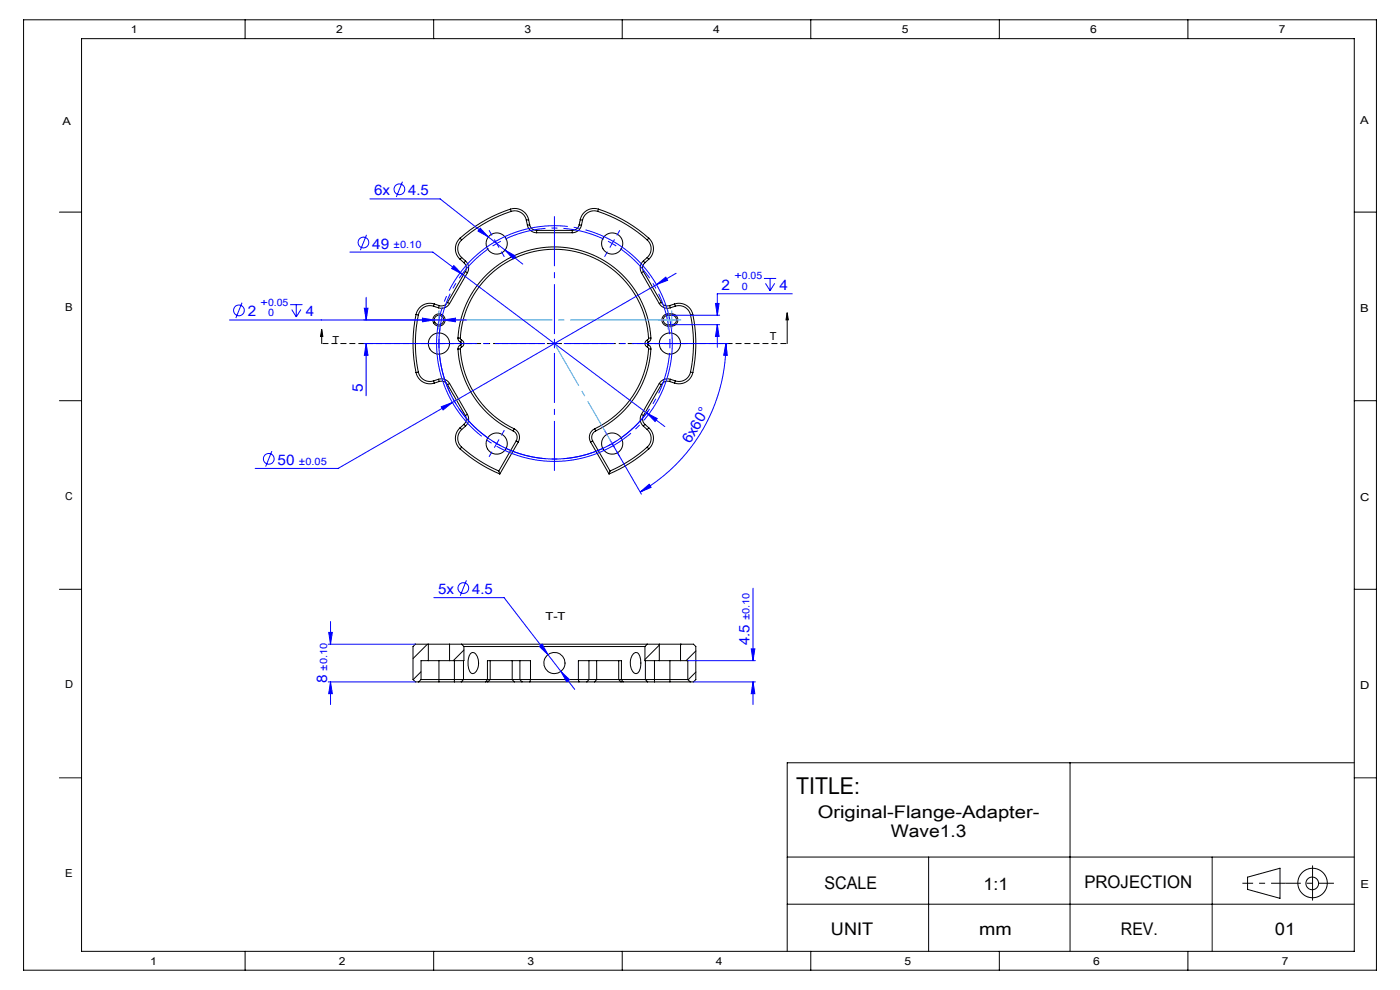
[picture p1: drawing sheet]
<svg xmlns="http://www.w3.org/2000/svg" width="297mm" height="210mm" viewBox="0 0 297 210" stroke-linecap="round" stroke-linejoin="round" font-family="sans-serif">
<g fill="none" stroke="#000" stroke-width=".21">
<path d="M5 4.2h287v201.6h-287zM17.3 8.2h270v193.6h-270zM52 4.2v4M92 4.2v4M132 4.2v4M172 4.2v4M212 4.2v4M252 4.2v4M12.6 45h4.7M97.6 50.5a3 3 0 0 0 0 4.5M97.6 50.5l.3 .4M97.6 55l.8 .7"/>
<path d="M97.9 50.9a2.5 2.5 0 0 0 0 3.7M97.9 54.6l.9 .8M97.9 54.6l-.3 .4M98.4 55.7a1.5 1.5 0 0 1 .3 1.9M98.7 57.6l-3.8 6.5M98.7 57.6l.5 .2M98.8 55.4a2 2 0 0 1 .4 2.4M98.8 55.4l-.4 .3M99.2 57.8l-3.8 6.6M108.3 44.4a30 30 0 0 0-10.7 6.1M108.3 44.4a3 3 0 0 1 3.8 2.2M108.3 44.4l.1 .4"/>
<path d="M108.4 44.8a29.5 29.5 0 0 0-10.5 6.1M108.4 44.8a2.5 2.5 0 0 1 3.3 1.9M111.7 46.7l.2 1.1M111.9 47.8a2 2 0 0 0 1.9 1.6M112.1 46.6l-.4 .1M112.1 46.6l.3 1.1M112.4 47.7a1.5 1.5 0 0 0 1.4 1.2M112.4 47.7l-.5 .1M113.8 49.4h7.6M113.8 48.9v.5M113.8 48.9h7.6M121.4 48.9v.5"/>
<path d="M122.9 47.7a1.5 1.5 0 0 1-1.5 1.2M122.9 47.7l.5 .1M123.1 46.6l.5 .1M123.1 46.6l-.2 1.1M123.4 47.8a2 2 0 0 1-2 1.6M123.6 46.7l-.2 1.1M126.8 44.8a2.5 2.5 0 0 0-3.2 1.9M126.8 44.8a29.5 29.5 0 0 1 10.5 6.1M127 44.4a3 3 0 0 0-3.9 2.2M127 44.4a30 30 0 0 1 10.6 6.1M127 44.4l-.2 .4M136.1 57.8l3.8 6.6"/>
<path d="M136.5 55.4a2 2 0 0 0-.4 2.4M136.5 55.4l.3 .3M136.5 57.6l-.4 .2M136.5 57.6l3.8 6.5M136.8 55.7a1.5 1.5 0 0 0-.3 1.9M137.3 54.6l-.8 .8M137.3 54.6l.3 .4M137.3 50.9a2.5 2.5 0 0 1 0 3.7M137.6 55l-.8 .7M137.6 50.5a3 3 0 0 1 0 4.5M137.6 50.5l-.3 .4M287.3 45h4.7"/>
<path d="M68.2 69.9l.3 1.5h-.5zM68.2 69.9v3M88.3 66.7a30 30 0 0 0 0 12.3M88.3 79a3 3 0 0 0 3.8 2.3M88.3 66.7l.4 .1M88.7 78.9a2.5 2.5 0 0 0 3.3 1.9M88.7 66.8a29.5 29.5 0 0 0 0 12.1M88.7 78.9l-.4 .1M92 65a2.5 2.5 0 0 0-3.3 1.8M92 65l1 .3M92.1 64.5a3 3 0 0 0-3.8 2.2M92.1 64.5l-.1 .5"/>
<path d="M92.1 64.5l1.1 .3M93.2 64.8l-.2 .5M94.9 64.1a1.5 1.5 0 0 1-1.7 .7M94.9 64.1l.5 .3M95.4 64.4a2 2 0 0 1-2.4 .9M97.2 71.7a20.5 20.5 0 0 1 20.4-19.3 20.5 20.5 0 0 1 20.5 19.3M97.2 71.7a.9 .9 0 0 0 .5 .9M97.2 74a20.5 20.5 0 0 0 11.7 17.4M97.2 71.7h.5M97.7 71.7a20 20 0 0 1 19.9-18.8 20 20 0 0 1 20 18.8M97.7 74a20 20 0 0 0 11.4 17M97.7 71.7l.2 .4"/>
<path d="M97.7 74h-.5M97.7 72.6a.3 .3 0 0 1 .2 .3 .3 .3 0 0 1-.2 .3M97.7 73.2a.9 .9 0 0 0-.5 .8M97.7 73.2l.2 .4M97.9 72.1a.8 .8 0 0 1 .5 .8 .8 .8 0 0 1-.5 .7M97.9 73.6l-.2 .4M97.9 72.1l-.2 .5M137.3 72.1a.8 .8 0 0 0-.5 .8 .8 .8 0 0 0 .5 .7M137.3 73.6l.3 .4M137.3 72.1l.2 .5M137.5 73.2a.9 .9 0 0 1 .6 .8M137.5 72.6a.3 .3 0 0 0-.2 .3 .3 .3 0 0 0 .2 .3"/>
<path d="M137.5 73.2l-.2 .4M137.6 74a20 20 0 0 1-11.4 17M137.6 71.7l-.3 .4M137.6 74h.5M138.1 74a20.5 20.5 0 0 1-11.7 17.4M138.1 71.7a.9 .9 0 0 1-.6 .9M138.1 71.7h-.5M139.9 64.4a2 2 0 0 0 2.3 .9M140.3 64.1a1.5 1.5 0 0 0 1.8 .7M140.3 64.1l-.4 .3M141.7 66.6a1.3 1.3 0 0 0-1.3 1.3 1.3 1.3 0 0 0 1.3 1.3M141.7 66.9a1 1 0 0 0-1 1 1 1 0 0 0 1 1"/>
<path d="M141.7 69.2h.8M141.7 66.6h.8M141.7 66.6v.3M141.7 68.9v.3M141.7 66.9h.8M141.7 68.9h.8M142.1 64.8l.1 .5M142.5 66.6a1.3 1.3 0 0 1 1.3 1.3 1.3 1.3 0 0 1-1.3 1.3M142.5 66.9a1 1 0 0 1 1 1 1 1 0 0 1-1 1M142.5 66.6v.3M142.5 68.9v.3M143.1 64.5a3 3 0 0 1 3.9 2.2"/>
<path d="M143.1 64.5l-1 .3M143.1 64.5l.2 .5M143.3 65a2.5 2.5 0 0 1 3.2 1.8M143.3 65l-1.1 .3M146.5 66.8a29.5 29.5 0 0 1 0 12.1M146.5 78.9a2.5 2.5 0 0 1-3.2 1.9M146.5 78.9l.5 .1M147 66.7a30 30 0 0 1 0 12.3M147 79a3 3 0 0 1-3.9 2.3M147 66.7l-.5 .1M167 66.4l.2 1.5h-.5zM167 66.4v6.5"/>
<path d="M12.6 85h4.7M92 80.8l.1 .5M93 80.4a2 2 0 0 1 2.4 .9M93 80.4l-1 .4M93 80.4l.2 .5M93.2 80.9a1.5 1.5 0 0 1 1.7 .7M93.2 80.9l-1.1 .4M94.9 81.6l3.8 6.5M95.4 81.3l3.8 6.6M95.4 81.3l-.5 .3M97.6 95.2a30 30 0 0 0 8.4 5.3M97.6 90.7a3 3 0 0 0 0 4.5"/>
<path d="M97.6 90.7l.3 .4M97.9 94.8a29.5 29.5 0 0 0 7.9 5.1M97.9 94.8l-.3 .4M97.9 91.1a2.5 2.5 0 0 0 0 3.7M98.4 90l.4 .4M98.4 90l-.8 .7M98.7 88.1a1.5 1.5 0 0 1-.3 1.9M98.8 90.4l-.9 .7M99.2 87.9a2 2 0 0 1-.4 2.5M99.2 87.9l-.5 .2M105.8 99.9l.2 .6M108.9 91.4a1.5 1.5 0 0 1 .6 2.1"/>
<path d="M109.1 91a2 2 0 0 1 .8 2.8M109.1 91l-.2 .4M109.5 93.5l-3.7 6.4M109.5 93.5l.4 .3M109.9 93.8l-3.9 6.7M125.3 93.8l3.9 6.7M125.7 93.5l3.7 6.4M125.7 93.5l-.4 .3M126.2 91a2 2 0 0 0-.9 2.8M126.2 91l.2 .4M126.4 91.4a1.5 1.5 0 0 0-.7 2.1M129.4 99.9l-.2 .6"/>
<path d="M136.1 87.9a2 2 0 0 0 .4 2.5M136.1 87.9l.4 .2M136.5 90.4l.8 .7M136.5 88.1a1.5 1.5 0 0 0 .3 1.9M136.8 90l-.3 .4M136.8 90l.8 .7M137.3 91.1a2.5 2.5 0 0 1 0 3.7M137.3 94.8a29.5 29.5 0 0 1-7.9 5.1M137.3 94.8l.3 .4M137.6 90.7a3 3 0 0 1 0 4.5M137.6 90.7l-.3 .4M137.6 95.2a30 30 0 0 1-8.4 5.3"/>
<path d="M139.9 81.3l-3.8 6.6M139.9 81.3l.4 .3M140.3 81.6l-3.8 6.5M142.1 80.9a1.5 1.5 0 0 0-1.8 .7M142.1 80.9l1 .4M142.2 80.4a2 2 0 0 0-2.3 .9M142.2 80.4l1.1 .4M142.2 80.4l-.1 .5M143.3 80.8l-.2 .5M287.3 85h4.7M12.6 125h4.7M90.7 136.6l-3.1 3.1"/>
<path d="M90.9 136.6h4.5M90.9 136.6v3.5M90.9 136.6h-2.8l-.5 .5v7l.5 .5h.7M95.4 136.6v3.5M95.4 136.6h2.5M97.9 136.6h39.4M97.9 136.6l.5 .5M98.4 137.1h38.4M98.4 137.9l-2.2 2.2M98.4 137.1v3h-3M99.8 138.6a.71 .71 0 0 1 1.1 .1 3.1 3.1 0 0 1-.2 4.1l-.6 .1a3 3 0 0 1-.7-3.2zM134.4 138.6l.4-.2h.4a3.6 3.6 0 0 1 .1 4.4 .77 .77 0 0 1-1.1-.4 3.3 3.3 0 0 1 .2-3.8z"/>
<path d="M136.8 137.1v3h3.1M137.3 136.6h2.6M137.3 136.6l-.5 .5M139.9 136.6h4.5M139.9 136.8l-3.1 3.1M139.9 136.6v3.5M144.4 136.6v3.5M144.4 136.6h2.7l.5 .5v7l-.5 .5h-.7M144.6 136.6l-.2 .2M147.6 138.1l-2.1 2M287.3 125h4.7M88.8 144.6h4.3"/>
<path d="M89.3 144.1h9M89.3 142.5l-1.7 1.7M89.3 144.1l-.5 .5M90.9 140.1h4.5M90.9 140.1h-1.6v4M93.1 144.6h3.3M93.1 140.1v4.5M96.4 144.6h1.4M96.4 140.1v4.5M97.8 144.6h5.3M98.3 144.1h5.1M98.3 140.1v4"/>
<path d="M98.3 144.1l-.5 .5M103.1 144.6h.4M103.4 144.1v-4h9.1v4M103.4 144.1h.6M103.4 144.1l-.3 .5M103.5 144.6h5.6M104 144.1h4.7M104 144.1l-.5 .5M104 140.1v4M108.7 144.1h1.6M108.7 144.1l.4 .5M108.7 140.1v4"/>
<path d="M109.1 144.6h1.6M110.3 144.1h2.2M110.3 140.1v4M110.3 144.1l.4 .5M110.7 144.6h1.7M112.4 144.6h10.4M112.5 144.1h10.2M112.5 144.1l-.1 .5M122.7 144.1v-4h9.1v4M122.7 144.1h2.2M122.7 144.1l.1 .5M122.8 144.6h1.7"/>
<path d="M124.5 144.6h1.6M124.9 144.1h1.7M124.9 140.1v4M124.9 144.1l-.4 .5M126.1 144.6h5.7M126.6 144.1h4.7M126.6 144.1l-.5 .5M126.6 140.1v4M131.3 144.1h.5M131.3 140.1v4M131.3 144.1l.5 .5M131.8 144.6h.4"/>
<path d="M131.8 144.1h5.1M131.8 144.1l.4 .5M132.2 144.6h5.2M136.9 144.1h9M136.9 140.1v4M136.9 144.1l.5 .5M137.4 144.6h1.4M138.8 144.6h3.3M138.8 140.1v4.5M139.9 140.1h4.5M142.1 144.6h4.3M142.1 140.1v4.5"/>
<path d="M144.4 140.1h1.5v4M145.9 144.1l.5 .5M147.6 142.6l-1.6 1.6M12.6 165h4.7M227 161.8v40M287.3 161.8h-120.3v40M287.3 165h4.7M167 181.8h120.3M167 191.8h120.3M197 181.8v20M257.2 181.8v20M264.7 186.1l6.8-1.9v6.4l-6.8-1.9z"/>
<path d="M278.4 183.7v7.3M52 201.8v4M92 201.8v4M132 201.8v4M172 201.8v4M212 201.8v4M252 201.8v4"/>
<circle cx="105.4" cy="51.7" r="2.25"/>
<circle cx="129.9" cy="51.7" r="2.25"/>
<circle cx="93.1" cy="72.9" r="2.25"/>
<circle cx="93.1" cy="67.9" r="1.3"/>
<circle cx="93.1" cy="67.9" r="1"/>
<circle cx="142.1" cy="72.9" r="2.25"/>
<circle cx="105.4" cy="94.1" r="2.25"/>
<circle cx="129.9" cy="94.1" r="2.25"/>
<circle cx="117.6" cy="140.6" r="2.25"/>
<circle cx="278.4" cy="187.4" r="1.34"/>
<circle cx="278.4" cy="187.3" r="3.1"/>
</g>
<g fill="none" stroke="#00f" stroke-width=".21">
<path d="M85.4 38.5l-1.3 3.3M74.2 53.5h17.6l45.4 34.1M77.8 49.8l-1.3 3.3M78.5 42.2h14.9l17.5 13.8M96.3 56.3l1.7 1.8-2.2-1.1zM101.9 48.4l1.7 1.9-2.2-1.3zM107.1 53l2.2 1.3-.4 .6zM143.4 58l-4.1 2.4M162.1 59.1h2.6M163.4 59.1v2.6M48.7 67.9h50.2M51.3 64.2l-1.3 3.3"/>
<path d="M61.6 64.6h2.6M61.9 65.7l1 1.5M62.9 64.6v2.6M63.8 65.7l-.9 1.5M77.2 72.9h12.7M77.3 65.4h.8l-.4 2.5zM77.7 72.9l.4 2.5h-.8zM77.7 63.1v4.8M77.7 72.9v11.1M89.6 67.5l2.5 .4-2.5 .4zM92.1 72.9h2M93.1 71.9v2"/>
<path d="M93.3 69.6a24.5 24.5 0 0 0 15.3 26 24.5 24.5 0 0 0 28.9-8.4M94.1 67.9l2.5-.4v.8zM139.3 60.4l1.9-1.6 .4 .7zM139.3 60.4l-43.3 25M142.5 68.9h10.2M142.5 66.9h10.2M144.6 72.9h9.9M151.8 64.4h.8l-.4 2.5zM152.2 68.9l.4 2.5h-.8zM152.2 68.9v4.8M154 72.9l.3 2.5h-.8zM154 72.9a36.4 36.4 0 0 1-18.2 31.5"/>
<path d="M162.4 60.1l1 1.6M164.3 60.1l-.9 1.6M168.1 62.3h-15.9v4.6M57.7 95.7l-1.3 3.3M93.6 86.3l2.4-.9-2 1.6zM96 85.4l-24.3 14h-17.6M129.9 94.1l6.2 10.7M137.2 87.6l2.2 1.2-.4 .6zM137.2 87.6l3.8 2.9M135.8 104.4l1.9-1.7 .4 .7zM69.6 136.6h18.5M69.7 134.1h.8l-.4 2.5z"/>
<path d="M70.1 131.8v4.8M92 126.8h14.9l15 19.4M98.9 123.1l-1.3 3.3M114.4 137.1l.6-.5 1.2 2.3zM159.4 137.6h.7l-.3 2.5zM159.8 124.8v15.3M69.6 144.6h18.5M70.1 144.6l.4 2.5h-.8zM70.1 144.6v4.9M119 142.4l1.8 1.8-.6 .4zM145.9 140.1h14.4M147.1 144.6h13.2"/>
<path d="M159.8 144.6l.3 2.5h-.7zM159.8 144.6v4.9"/>
<circle cx="77.1" cy="51.4" r="1.14"/>
<circle cx="84.7" cy="40.2" r="1.14"/>
<circle cx="50.7" cy="65.8" r="1.14"/>
<circle cx="57" cy="97.3" r="1.14"/>
<circle cx="98.3" cy="124.7" r="1.14"/>
</g>
<g fill="none" stroke="#00f" stroke-width=".21" stroke-dasharray="30.5 1.3 1.3 1.3" stroke-linecap="butt">
<path d="M104.4 49.9l-.7-1.1M105.4 51.7l-.9 .5M105.4 51.7l.8-.5M105.4 51.7l-.5-.9M105.4 51.7l.5 .8M106.4 53.4l.6 1.1M128.9 53.4l-.7 1.1M129.9 51.7l-.9-.5M129.9 51.7l.8 .5M129.9 51.7l.5-.9M129.9 51.7l-.5 .8M130.9 49.9l.6-1.1"/>
<path d="M91.1 72.9h-1.2M95.1 72.9h1.3M117.6 72.9v-1M117.6 72.9h-1M117.6 72.9v1M117.6 72.9h1M140.1 72.9h-1.2M142.1 72.9v-1M142.1 72.9v1M142.1 72.9h1M142.1 72.9h-1M144.1 72.9h1.3"/>
<path d="M104.4 95.8l-.7 1.1M105.4 94.1l.8 .5M105.4 94.1l-.9-.5M105.4 94.1l-.5 .9M105.4 94.1l.5-.9M106.4 92.4l.6-1.1M128.9 92.4l-.7-1.1M129.9 94.1l.8-.5M129.9 94.1l-.9 .5M129.9 94.1l.5 .9M129.9 94.1l-.5-.9M130.9 95.8l.6 1.1"/>
</g>
<path d="M103.7 52.7a24.5 24.5 0 0 0-10.5 18.2M128.1 50.7a24.5 24.5 0 0 0-21 0M93.2 74.9a24.5 24.5 0 0 0 10.5 18.1M142 70.9a24.5 24.5 0 0 0-10.4-18.2M107.1 95a24.5 24.5 0 0 0 21 0M131.6 93a24.5 24.5 0 0 0 10.4-18.1" fill="none" stroke="#00f" stroke-width=".21" stroke-dasharray="30.5 1.3 1.3 1.3" stroke-dashoffset="21.6" stroke-linecap="butt"/>
<path d="M141.5 65.6a25 25 0 0 0-41.8-10.1 25 25 0 0 0 11.4 41.5 25 25 0 0 0 30.8-30.1l-.4-1.3" fill="none" stroke="#00f" stroke-width=".21" stroke-dasharray="30.5 1.3 1.3 1.3" stroke-dashoffset="5.3" stroke-linecap="butt"/>
<path d="M167 72.9h-98.8" fill="none" stroke="#000" stroke-width=".21" stroke-dasharray="1.3 .6" stroke-dashoffset="-.2" stroke-linecap="butt"/>
<g fill="none" stroke="#29a7e1" stroke-width=".21" stroke-dasharray="30.5 1.3 1.3 1.3" stroke-linecap="butt">
<path d="M92.1 67.9h-1M93.1 66.9v-1M93.1 68.9v1M140.7 67.9h-1M141.5 67.9h-1M141.7 66.9v-1M141.7 68.9v1M142.5 67.9v-1M142.5 67.9h-1M142.5 67.9v1M142.5 67.9h1M142.5 66.9v-1"/>
<path d="M142.5 68.9v1M142.7 67.9h1M143.5 67.9h1"/>
</g>
<path d="M94.1 67.9h50" fill="none" stroke="#29a7e1" stroke-width=".21" stroke-dasharray="30.5 1.3 1.3 1.3" stroke-dashoffset="7.4" stroke-linecap="butt"/>
<path d="M115.6 72.9h-25M117.6 70.9v-25M117.6 74.9v25M119.6 72.9h25" fill="none" stroke="#00f" stroke-width=".21" stroke-dasharray="30.5 1.3 1.3 1.3" stroke-dashoffset="19.9" stroke-linecap="butt"/>
<path d="M263.6 187.4h8.3" fill="none" stroke="#000" stroke-width=".21" stroke-dasharray="30.5 1.3 1.3 1.3" stroke-dashoffset="28.2" stroke-linecap="butt"/>
<path d="M271.9 187.4h.9" fill="none" stroke="#000" stroke-width=".21" stroke-dasharray="30.5 1.3 1.3 1.3" stroke-linecap="butt"/>
<path d="M272.8 187.4h10.2" fill="none" stroke="#000" stroke-width=".21" stroke-dasharray="30.5 1.3 1.3 1.3" stroke-dashoffset="27.3" stroke-linecap="butt"/>
<path d="M129.9 94.1l-12.3-21.2" fill="none" stroke="#29a7e1" stroke-width=".21" stroke-dasharray="30.5 1.3 1.3 1.3" stroke-dashoffset="20.1" stroke-linecap="butt"/>
<path d="M92.1 67.9h2M93.1 66.9v2M140.7 67.9h2M141.7 66.9v2" fill="none" stroke="#29a7e1" stroke-width=".21"/>
<path d="M167 66.4l.2 1.5h-.5zM68.2 69.9l.3 1.5h-.5z" fill="#000"/>
<g fill="#00f">
<path d="M94.1 67.9l2.5 .4v-.8zM89.6 67.5v.8l2.5-.4zM152.2 68.9l.4 2.5h-.8zM151.8 64.4h.8l-.4 2.5zM107.1 53l1.8 1.9 .4-.6zM101.9 48.4l-.5 .6 2.2 1.3zM137.2 87.6l1.8 1.8 .4-.6zM96.3 56.3l-.5 .7 2.2 1.1zM119 142.4l1.2 2.2 .6-.4zM114.4 137.1l1.8 1.8-1.2-2.3z"/>
<path d="M70.1 144.6l.4 2.5h-.8zM69.7 134.1h.8l-.4 2.5z"/>
<path d="M159.4 137.6h.7l-.3 2.5zM159.8 144.6l.3 2.5h-.7z"/>
<path d="M77.3 65.4h.8l-.4 2.5zM77.7 72.9l.4 2.5h-.8z"/>
<path d="M139.3 60.4l2.3-.9-.4-.7zM93.6 86.3l.4 .7 2-1.6z"/>
<path d="M135.8 104.4l1.9-1.7 .4 .7zM154 72.9l.3 2.5h-.8z"/>
</g>
<text font-size="4.9" x="168.9" y="168.4">TITLE:</text>
<g font-size="3.7">
<text x="173.5" y="173.5">Original-Flange-Adapter-</text>
<text x="189" y="177.5">Wave1.3</text>
<text x="174.9" y="188.6">SCALE</text>
<text x="208.7" y="188.7">1:1</text>
<text x="230" y="188.3">PROJECTION</text>
<text x="176.3" y="198.4">UNIT</text>
<text x="207.7" y="198.4">mm</text>
<text x="237.8" y="198.4">REV.</text>
<text x="270.5" y="198.4">01</text>
</g>
<g font-size="3.1" fill="#00f">
<text x="79.4" y="41.4">6x</text>
<text x="86.6" y="41.4">4.5</text>
<text x="79" y="52.7">49</text>
<text x="153.1" y="61.6">2</text>
<text x="165.4" y="61.6">4</text>
<text x="52.6" y="67.1">2</text>
<text x="64.9" y="67.1">4</text>
<text x="76.9" y="83.1" transform="rotate(-90 76.9 83.1)">5</text>
<text x="146.4" y="94.3" transform="rotate(-60 146.4 94.3)">6x60°</text>
<text x="58.9" y="98.6">50</text>
<text x="92.9" y="126">5x</text>
<text x="100.2" y="126">4.5</text>
<text x="159" y="136.9" transform="rotate(-90 159 136.9)">4.5</text>
<text x="69.4" y="145" transform="rotate(-90 69.4 145)">8</text>
</g>
<g font-size="2.3">
<text x="27.8" y="7">1</text>
<text x="71.3" y="7">2</text>
<text x="111.3" y="7">3</text>
<text x="151.3" y="7">4</text>
<text x="191.3" y="7">5</text>
<text x="231.3" y="7">6</text>
<text x="271.3" y="7">7</text>
<text x="13.3" y="26.5">A</text>
<text x="288.5" y="26.2">A</text>
<text x="13.8" y="66">B</text>
<text x="288.5" y="66.2">B</text>
<text x="70.5" y="72.9">T</text>
<text x="163.3" y="72.1">T</text>
<text x="13.8" y="106">C</text>
<text x="288.5" y="106.2">C</text>
<text x="115.7" y="131.5">T-T</text>
<text x="13.8" y="146">D</text>
<text x="288.5" y="146.2">D</text>
<text x="13.8" y="186">E</text>
<text x="288.6" y="188.5">E</text>
<text x="31.9" y="204.8">1</text>
<text x="71.9" y="204.8">2</text>
<text x="111.9" y="204.8">3</text>
<text x="151.9" y="204.8">4</text>
<text x="191.9" y="204.8">5</text>
<text x="231.9" y="204.8">6</text>
<text x="271.9" y="204.8">7</text>
</g>
<g font-size="2.2" fill="#00f">
<text x="83.5" y="52.7">±0.10</text>
<text x="155.8" y="59.3">+0.05</text>
<text x="55.3" y="64.8">+0.05</text>
<text x="157.4" y="61.6">0</text>
<text x="56.9" y="67.1">0</text>
<text x="63.4" y="98.6">±0.05</text>
<text x="159" y="131.6" transform="rotate(-90 159 131.6)">±0.10</text>
<text x="69.4" y="142.2" transform="rotate(-90 69.4 142.2)">±0.10</text>
</g>
</svg>
